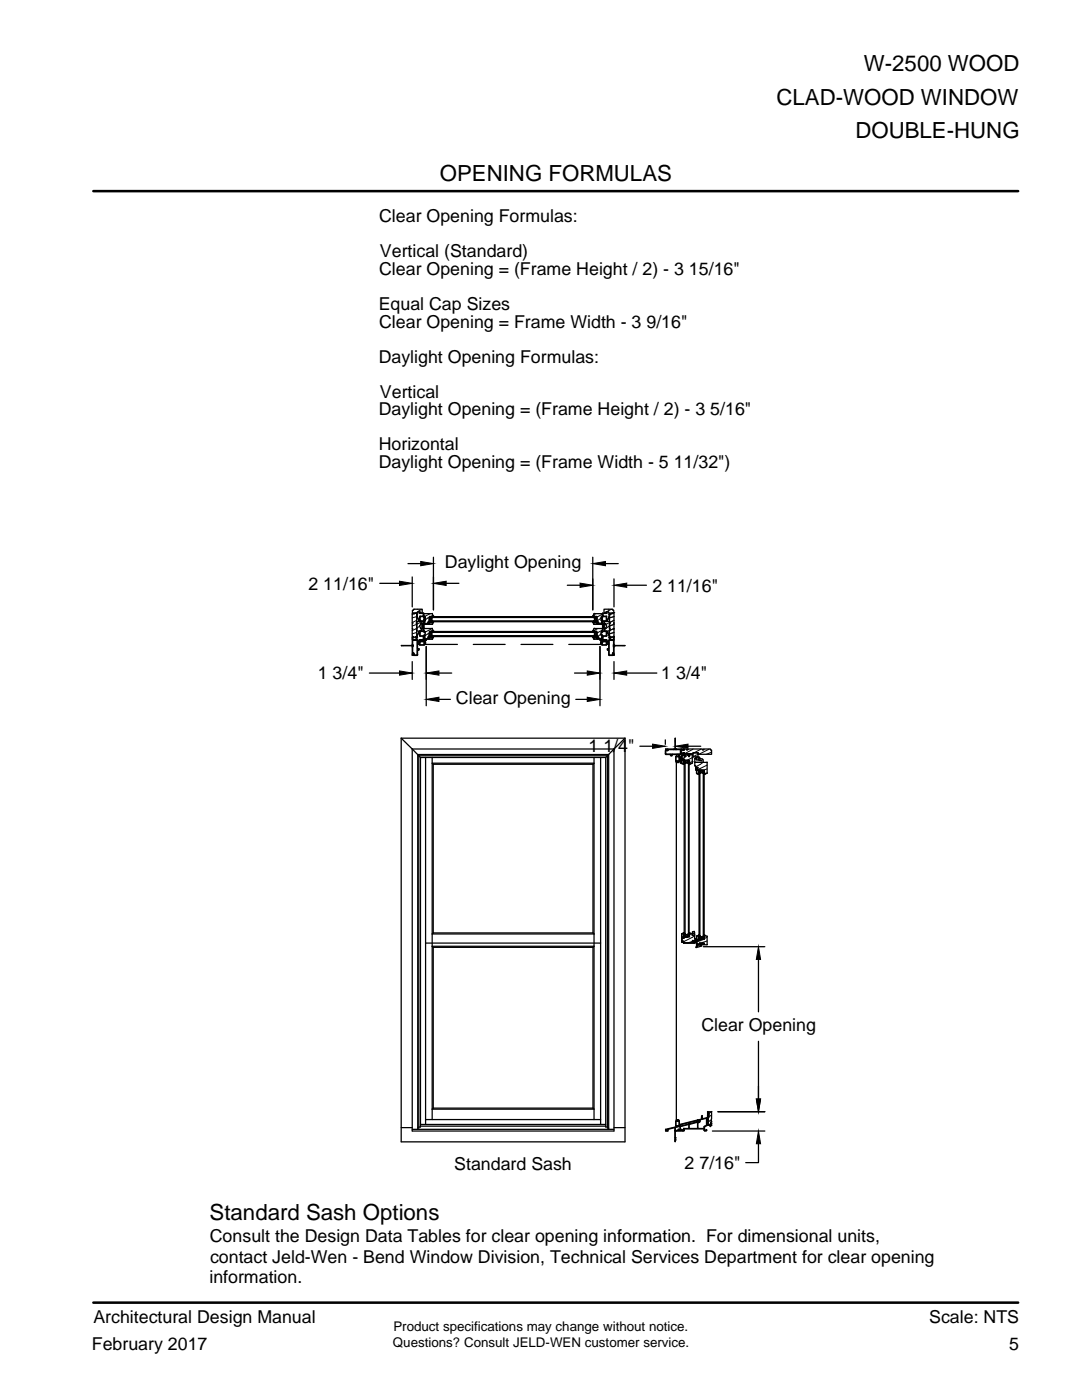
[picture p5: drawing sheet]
<svg xmlns="http://www.w3.org/2000/svg" width="216mm" height="279mm" viewBox="0 0 216 279" stroke-linecap="round" stroke-linejoin="round" font-family="sans-serif">
<g fill="none" stroke="#000" stroke-width=".25">
<path d="M75.8 116.4h3.9M81.4 112.5h2.5M82.3 115.1v6M86.5 111.2v10.5M89 116.4h2.6M113.2 116.8h2.5M118.3 111.2v10.5M120.8 112.5h2.6M122.5 115.5v5.6M125.1 116.8h3.9M73.7 134.3h6M80.5 128.9h1.8"/>
<path d="M82.3 125.7v1.3l.1 .1M82.3 128.9h.1M82.3 128.8h-2.2l.3 .1M82.3 128.6v.2M82.3 128.8h.1M82.3 129.1v1.7v-.2M82.3 127.2v1.4M82.3 132v3.6M82.3 128.6h.1M82.3 129.1h.1M82.3 125.4l.1 .1-.1 .1M82.3 124.2l.1 .2-.1 1.1"/>
<path d="M82.3 130.5h.1M82.3 130.6h.1M82.3 128.9v.2M82.3 129.1l.1 1.2M82.3 127.8v.8M82.3 128.6l.1 .1M82.3 127.6h.1M82.4 127h.1M82.4 127.1h.1M82.4 130.3h.1M82.4 129l-.1 .1M82.4 127.7h.6"/>
<path d="M82.4 130.4h.1M82.4 127.8h.8M82.4 127.1l-.1 .5M82.4 127.1l-.1 .6M82.4 128.7v.3M82.5 130.7h.1M82.5 130.6h.1M82.5 130.5h.1M82.5 130.4v.1M82.5 130.3l.1 .1M82.5 130.4v.3M82.6 130.7h.7"/>
<path d="M82.6 122.4h-.3v-.6h.2v-.2h1.7v.8h-.3v-.3h-.5v.3h-.6M82.6 122.4h-.3v1.9M82.6 122.4l.1 .1 .1-.1M82.8 122.4h.3v1.9M83 127.6l-.6 .1M83 127.1h.1M83 127h.1M83 127.1l.1 .1M83 127.1l.2 .6M83.1 127.2v.4M83.1 127.7h-.1M83.1 125.7v1.3h-.2l.1 .2"/>
<path d="M83.2 124.2l-.1 .2v1.1M83.2 125.4l-.1 .1v.4h1M83.2 124.3v.1M83.2 125.5v.1M83.2 126.9l.1 .4v-.3M83.2 127.7h.1M83.2 127.8h.1M83.2 127.7l.2 .1M83.2 127.8v2.9M83.2 123l.4 .7M83.2 122.6v.4l.4 .9M83.3 122.6v.1"/>
<path d="M83.3 122.7v.3M83.3 127.8v.1M83.3 128.1v.4M83.3 128.7v.7M83.3 129.8v.9M83.4 127.9h.1M83.4 129.4v.1M83.4 128.5h.1M83.4 128.5h.3M83.4 130.7l-.2 .1-.7-.1M83.4 129.5l.1 .2v-.2M83.4 127.9h.4"/>
<path d="M83.4 128h1.3M83.4 128.2h.3M83.4 128h.1M83.4 128.1v.4M83.4 129.8h.1M83.6 128.6h-.2M83.6 126.3l-.4 .7M83.6 126.1l-.5 .9M83.6 129.5v.2l-.2 .1M83.6 128.5v.1M83.6 126.3h.1M83.6 123.7l.1 .2"/>
<path d="M83.6 123.7h.1M83.6 123.7l.1 .1M83.7 122.2v.2h.8M83.7 126.3h.1M83.7 123.9h.1M83.7 126l-.1 .3M83.7 123.6l-.1 .1M83.7 126.1l-.1 .2M83.7 126.2h.1M83.7 123.7h-.1M83.7 123.9l.1 .1M83.7 122.2v.2l.8-.1v.7h.2"/>
<path d="M83.7 128.1h.1M83.7 127.7h1.3M83.7 127.8v.1M83.7 128.1v.6h.9M83.7 128.7h1M83.8 124h.7v.5h-.3M83.8 127h.7M83.8 126h.9M83.8 126.1v.8M83.8 125.9l-.1 1 .1 .1M83.8 122.9l-.1 1M83.9 127.9h.1"/>
<path d="M83.9 124.5l-.2 .5 .2 .4M83.9 125.4l.1 .1M83.9 127.7v.2M84 125.5h.1M84 124.5h.1M84 124.4l-.1 .1M84 127.8h-.1M84.1 124h-1v.3M84.1 124l.1 .1M84.1 125.5l.1 .1M84.2 124.1v.3M84.2 125.6v.2"/>
<path d="M84.2 125.8l-.1 .1M84.2 124.4l-.1 .1M84.2 124.5v.9M84.2 124.5h.1M84.3 124.6l.1 .7zM84.4 124.9h.1M84.4 124.7h.1M84.4 124.8h.1M84.4 125.1h.1M84.4 125.2h.1M84.4 125.3h.1M84.5 127v.7h-.8v.2"/>
<path d="M84.5 122.5v.5h-.7M84.5 125.5v.4M84.5 124.6h-.2v.7M84.5 125.4h-.3M84.5 122.9h.1M84.5 124.2h.1M84.5 125.8l.1 .1M84.5 125.5l1.7-.1 .3 .5M84.5 127.1l.1 .1M84.5 124.9h-.1h.1M84.5 125h-.1h.1M84.5 127v.7h.4"/>
<path d="M84.5 124.8h-.1h.1M84.5 124.7h-.1h.1M84.5 124.6h-.1h.1M84.5 125.1h-.1h.1M84.5 125.3h-.1h.1M84.5 125.2h-.1h.1M84.5 125.4v.5M84.5 127h.2M84.6 123.8h.1M84.6 123.2v.2M84.6 127.3h.1M84.6 123.7v.1"/>
<path d="M84.6 123h.1M84.6 122.5h1.6M84.6 124.3h.1M84.6 125.9h.1M84.6 123.2h.1M84.6 122.4l-.1 .5M84.6 124h.1M84.6 123.4v.2M84.6 123.1h-.8v.8h.8M84.6 126.1h.1M84.6 126.9h-.8M84.6 127.3l.1 .3"/>
<path d="M84.6 127h.1M84.6 124.3v.2M84.6 128.2v.5M84.6 123.7l.1 .2M84.6 126.7l.1 .2M84.6 124.5l.1 .1M84.6 124l-.1 .2M84.6 127l-.1 .1M84.6 123.6v.1M84.7 123l.1 .2M84.7 125.9l.1 .2M84.7 127.4v.1"/>
<path d="M84.7 124.3v.2h1.5M84.7 124h-.2v.6M84.7 127.3h.1M84.7 128.2h.1M84.7 128.1h-.9v.6M84.7 127.4h.1M84.7 123.1l-.1 .1M84.7 126.1l-.1 .1M84.7 128.1h.2M84.7 123.7l-.1 .1M84.7 126.2h.1M84.7 124.2l-.1 .1"/>
<path d="M84.7 123h.1M84.7 126l.1 .1M84.7 123.2v.1l-.1-.1M84.7 123.7v.1M84.7 126.7h.1M84.7 123.2h.1M84.7 123.8h.1M84.7 123.1v.2M84.7 123.7v.2M84.7 126.1v.1M84.7 126.7v.2M84.7 128.1h.1"/>
<path d="M84.7 124.3v.2M84.7 127.3v.2h1.5M84.7 124.2v.2M84.7 127.2v.1M84.7 123.1v.7M84.8 123.9l-.1 .1M84.8 126.8l-.1 .1M84.8 128.1h.1M84.8 123.2v.6l-.1 .2M84.8 126.2v.6M84.8 128.2h-.1v.5M84.8 126.8l-.1 .2"/>
<path d="M84.9 128.2v.4M84.9 128.1v.5v-.4M84.9 128.6h6.4M85 127.7v.1h-1M85 129v11.8M85.3 124.5h-.5M85.3 127.5h-.5M85.4 124.4l-.1 .1M85.5 127.1l.1 .4h.1M85.5 127.1h.1M85.6 124.2v.3l.1-.3-.1 .3M85.6 127.1v.4l.1-.4"/>
<path d="M85.6 124.1l-.2 .1h.1l.1 .3h.1M85.7 123.1h33.3v.1h-33.3zM85.7 126h33.3v.2h-33.3zM85.7 127.1l-.1 .4M85.7 127h.8M85.7 124.1h.8M85.7 123.2h.6M85.7 123.9h.6M85.7 126.2h.6M85.7 126.9h.6M85.7 127v.1M85.7 123.2l.1 .1"/>
<path d="M85.7 126.2v.1M85.7 124.2h.7l-.1 .3M85.7 127.1h.7M85.8 127.1h.6M85.8 127l-.1 .1M85.8 123.7h.1M85.8 123.4v.3l.2 .1M85.8 126.3v.5M85.8 123.4v.4h.2M85.8 126.7l.2 .1M85.8 126.3h.1M85.8 123.7v.2"/>
<path d="M86 123.3l-.2 .1M86 126.2l-.2 .1M86 123.8h.1M86 126.8h.1M86 123.8v.1M86 123.9h.1M86 126.8l.3 .1M86 126.8v.1M86 123.3h.1M86 126.2h.1M86 123.2v.1M86.1 123.3v.3l.1-.3"/>
<path d="M86.1 123.9v-.4l.1 .4M86.1 126.2v.4v-.4M86.1 126.8v-.3l.1 .3M86.1 123.3h-.1M86.1 123.8l.1 .1M86.1 126.8h.1M86.1 123.9h.1M86.2 126.2h-.1M86.2 122.4l.4 .6-.5 .1 .2-.1M86.3 123.2h.1M86.3 123.8h.1M86.3 126.2h-.3"/>
<path d="M86.3 126.8v.1M86.3 123h-.6l-.1 1-.2 .2v.3M86.3 125.9l-.2 .1 .4-.1M86.3 125.9l-.6 .1-.1 1h-.1l-.2 .4M86.3 123.8v.1M86.3 122.9l.1 .1M86.3 125.9h.1M86.3 126.8h.1M86.3 124.5l-1.6 .1M86.3 127.5l-1.6 .1M86.3 126.2h.1M86.3 123h.1"/>
<path d="M86.3 125.9l.1 .1M86.4 124.1h-.7M86.4 127.2l-.1 .3M86.4 124.1l.1 .1M86.4 127.1l.1 .1M86.4 124.2l-.1 .3M86.5 126h.1M86.5 123h.1M86.5 122.9v.1M86.5 125.9v.1M86.5 127l-.2 .5M86.5 124v.2"/>
<path d="M87.6 139.6h2.3M87.6 134.3h2.5M94.4 128.6h6.4M104 128.6h6.3M113.5 128.6h6.3M114.6 134.3h2.6M114.9 139.6h2.3M118.3 127h.7M118.3 124.1h.7M118.3 124v.2l.1-.1M118.3 127v.1M118.3 122.9v.1"/>
<path d="M118.3 125.9v.1M118.3 123h.1M118.3 126h.1M118.3 124.2l.1 .3M118.4 124.2l.2 .4M118.4 127.1l-.1 .1 .3 .4M118.4 124.2h.7l.1 .3M118.4 127.1h.7l.1 .4M118.4 123h-.1M118.4 125.9l-.1 .1M118.4 123h.1M118.5 123h.6l.1 1h.1l.1 .5"/>
<path d="M118.5 125.9l.6 .1 .1 1h.1l.1 .4M118.5 125.9l.2 .1h-.5l.1-.1M118.5 123.2h.5M118.5 123.9h.5M118.5 123.2h.1M118.5 123.8v.1M118.5 126.8l.5 .1M118.5 122.9v.1M118.5 125.9h.1M118.5 124.5h1.6l-.1-.2 .1 .2M118.5 123.3l.2 .3v-.3l-.2-.1 .2 .1M118.5 123.8l.1 .1"/>
<path d="M118.5 126.9h.1M118.6 123.8h-.1M118.6 126.2h.1M118.6 126.8l-.1 .1M118.6 122.5h1.6M118.6 122.4l-.4 .6 .5 .1-.2-.1M118.6 126.2l.1 .4v-.4M118.7 123.5v.4h-.2zM118.7 126.5v.3h-.2zM118.7 123.9h.1M118.7 126.8l-.2 .1M118.8 123.2h.1"/>
<path d="M118.8 126.2h.1M118.8 123.9h.1M118.8 123.2l.2 .2M118.8 126.2l.2 .1M118.8 123.2v.1M118.8 123.3l.2 .1M118.8 123.3h.1M118.8 123.8v.1M118.8 126.9h.1M118.8 123.8h.1M118.8 126.8l.2-.1-.2 .2M119 127v.1"/>
<path d="M119 123.4v.4h-.2l.2-.1zM119 126.3v.4M119 126.7v.1M119 123.3h.1M119 123.7v.2M119 126.3h.1M119 123.9h-33.3v.2h33.3M119 124.2l.1 .3h.2M119 126.9h-33.3v.1h33.3M119 127.1l.1 .4h.2M119 126.2h-.5h.2M119 123.9v.2"/>
<path d="M119 126.9v.1M119 126.7h.1M119 124.1h.1M119 127l.1 .1M119.1 123.2v.1M119.1 126.2v.1M119.1 124l-.7 .1M119.1 127l-.7 .1M119.3 124.1l-.1 .4v-.3M119.3 124.1h-.1M119.3 127.1h-.1v.4l.1-.4M119.3 124.2h.1"/>
<path d="M119.3 127.2h.1M119.4 124.4l.1 .1M119.4 127.4h.1M119.5 124.5h.6M119.5 127.5h.6M119.7 129v11.8M119.8 127.7h1.1M119.8 127.7v.1h1M119.8 128.1l.1 .5M119.8 128.1h.2M119.9 128.1h.2M119.9 123.2v.6"/>
<path d="M119.9 126.2v.6M119.9 128.2h.2v.5h.9M120 123.8l.1 .2M120 126.8l.1 .2M120.1 123.2h.1M120.1 123.8h.1M120.1 123.1v.2M120.1 126.1v.1M120.1 126.7v.2M120.1 128.1h.1M120.1 127.3h.1M120.1 128h1.3"/>
<path d="M120.1 123.1v.8M120.1 124.2v.2M120.1 127.2v.1M120.1 127.3v.1M120.1 124h.1v.6M120.1 127.3v.2h-1.6M120.1 128.2h.1M120.1 128.1h.9v.6M120.1 127h.1M120.1 126h.8M120.1 128.7h.9M120.1 126.7l.2 .2h.6"/>
<path d="M120.1 123.3h.1M120.1 126.2h.1M120.1 123h.1l-.2 .2M120.1 126.8l.1 .1M120.1 123.9l.1 .1M120.1 123.7v.1v-.1M120.1 123.7h.1M120.1 123.2v.1M120.1 124h.1M120.1 123.4v.2M120.1 126.1h.1M120.1 123.1h.9l-.1 .8h-.8v-.2"/>
<path d="M120.1 127.3v.2M120.1 128.2v.5M120.1 124.4v.1M120.1 127.4v.1M120.2 126l-.1 .1M120.2 123.6v.1M120.2 124l.1 .1M120.2 127l.1 .1M120.2 123.7v.1M120.2 125.9l-.2 .2M120.2 125.4h-1.6l-.3 .5M120.2 123.2v.1"/>
<path d="M120.2 124.5l-1.7 .1M120.2 127.5l-1.7 .1M120.2 122.4l.1 .1M120.2 123.2h.1M120.2 122.5l.1 .4M120.2 127v.7h-.4h1.2M120.2 122.4v.6h-.1M120.2 124.9h.2h-.2M120.2 125h.2h-.2M120.2 124.8h.2h-.2M120.2 124.7h.2h-.2M120.2 124.6h.2h-.2"/>
<path d="M120.2 125.1h.2h-.2M120.2 125.3h.2h-.2M120.2 125.2h.2h-.2M120.2 124.9h.2M120.2 124.1v.1M120.2 124.7h.2M120.2 124.8h.2M120.2 125.1h.2M120.2 125.2h.2M120.2 125.3h.2M120.2 123.3v.1M120.3 124.2h-.1"/>
<path d="M120.3 125.8l-.1 .1M120.3 125.5l-.1 .4M120.3 127.1l-.1 .1M120.3 124.6h.2v.7M120.3 125.4h.2M120.3 122.3v.1M120.3 127v.7h.8v.2M120.3 122.5v.5h.6M120.3 125.5v.4M120.4 124.6l.1 .7zM120.5 124.5h.1M120.6 124.5v.9"/>
<path d="M120.6 125.6l.1 .3M120.7 124h.9v.3v-1.9h.4h-.5v-.3h-.6v.3h-.4v-.8h1.8v.2h.2v.6h-.3h.3v1.9M120.7 125.5h.1M120.7 124.5h.1M120.7 125.5l-.1 .1M120.7 124l-.1 .4 .1 .1M120.8 124.4l.1 .1M120.8 127.8h.1M120.8 127.8v.1M120.9 124.5l.2 .5-.2 .4M120.9 127.9l.1 .1M120.9 127.7h.1"/>
<path d="M120.9 125.4l-.1 .1M120.9 127.8v.1M120.9 127.9h.1M120.9 126.1h.1M120.9 126.9h.1M120.9 127.9h.5M121 125.9l.1 .1M121 122.9l.1 .1M121 126.1v.8M121 128.1h.1M121 122.2v.2h-.7M121 123.1v.8"/>
<path d="M121 127.8v.1M121 128.1v.6M121 128.2h.4M121.1 126l.1 .3M121.1 122.2v.2h-.8M121.1 126.9l-.8 .1M121.1 123.9l-.8 .1v.5h.2M121.1 126.2l.1 .1M121.1 123.8v.1M121.1 126h.1M121.1 126.1l.1 .2M121.1 123.7h.1"/>
<path d="M121.1 123.9h.1M121.1 126.1h.1M121.1 123.6l.1 .1M121.2 126.3h.1M121.2 123.7h.1M121.2 123.7l-.1 .2M121.2 126.3l.3 .7M121.2 126.1l.4 .9M121.2 126.3h-.1M121.2 129.5v.2l.2 .1M121.2 128.6h.3l-.1 .9M121.3 128.5v.1"/>
<path d="M121.3 129.5v.2l.1-.2M121.4 129.8h.1M121.4 128l.1 .5h-.5M121.4 128.1l.1 .1M121.5 130.7l.1 .1M121.5 127.9h-.1M121.5 129.8v.9M121.5 128.5h-.1M121.5 122.6h.1M121.5 122.7l.1 .3M121.5 130.7h.1M121.5 127.8v2.9"/>
<path d="M121.5 123l-.3 .7M121.6 127l-.1 .3M121.6 122.6v.4l-.4 .9M121.6 127.7h.1M121.6 127.8h.8M121.6 130.7h.6M121.6 127.8h-.1M121.6 125.7v1.3h.2v.2M121.6 124.5v1v-1M121.6 125.6v.3h-.9M121.6 127.2v.5l-.1 .1M121.6 124.5v1"/>
<path d="M121.6 126.9v.4M121.6 125.4l.2 .1-.2 .1M121.6 124.2l.2 .2-.2 .1M121.6 125.5v.1M121.6 124.3v.1M121.7 127.7h-.1M121.7 127.6h.7M121.8 127.1h.1M121.8 127h.1M121.8 127.1l-.1 .1M121.8 127.1l-.1 .6h.7M121.8 127v.1"/>
<path d="M121.8 127l-.1 .1M122 122.4l.1 .1 .1-.1M122.2 130.4v.3M122.3 130.7h-.1M122.3 130.7h.1M122.3 130.6h.1M122.3 130.5h.1M122.3 130.3h.1M122.3 130.4v.1M122.3 130.3l-.1 .1M122.3 130.4h.1M122.3 130.7l-.7 .1"/>
<path d="M122.4 130.4h-.1M122.4 127v.1M122.4 129v1.3M122.4 127.1h.1M122.4 128.7v.3M122.4 127.8h.1M122.4 127.1l.1 .1M122.4 130.4h.1M122.4 130.4l.1 .1M122.4 130.5h.1M122.4 130.6h.1M122.4 127.2v.4"/>
<path d="M122.4 127.8v.9M122.4 127l.2 .1M122.4 127.1l.1 1.7M122.5 129.1h.1M122.5 130.2l-.1 .1M122.5 128.6h.1M122.5 127.6h-.1M122.5 130.6v.2M122.5 128.9v.2M122.5 127.2v.5M122.5 125.7v1.3h-.2l.1 .2M122.5 128.9h.1"/>
<path d="M122.5 128.8h.1M122.5 129.1l.1 1.6M122.5 132v3.6M122.5 127.7h-.1M122.5 125.4l-.1 .1 .1 .1M122.5 124.2l-.1 .2 .1 1.1M122.6 129.1h.1M122.6 128.9h2.1M122.6 128.8h2.1M122.6 128.6h.1M122.6 128.9h.1M122.6 128.8h.1"/>
<path d="M124.7 128.8v.1M125.1 134.3h6M80.1 147.3h44.6M80.1 147.3l2.2 2.2M80.1 147.3v80.6h44.6v-80.6M82.3 149.5v76.2h40.2v-76.2M82.3 149.5h40.2M82.3 149.5l1.6 1.7M83.9 151.2h37M83.9 151.2v73.7h-.3M84.9 151.2v73.2M86.2 151.2v72.2"/>
<path d="M86.4 152.5l-.2-.2h32.3l-.2 .2M86.4 152.5h31.9M86.4 152.5v33.7M118.3 152.5v33.7M118.5 151.2v72.2M119.8 151.2v73.2M120.9 151.2v73.7h.3M122.5 149.5l-1.6 1.7M124.7 147.3l-2.2 2.2M127.7 148.9h2.5M132.8 149.8v.7l.9 .1M132.8 147.7v.8"/>
<path d="M132.8 149.6h.2M132.8 149.5h1.7M132.9 149.7h.1M132.9 149.7l-.1 .1M133 149.7h.1M133 149.6h.1M133.1 149.7h.1M133.1 149.6h.1M133.2 149.6v.1M133.2 149.7h.1M133.3 149.6v.1M133.3 149.7l-.4 .1"/>
<path d="M133.3 149.6h2.4M133.3 149.6h.1M133.8 150.5v.1M133.8 150.6l.1 .3 .2-.1M134 150.6l-.1 .1 .1 .1M134.1 150.6h.1M134.2 150.6h.7M134.2 150.5l-.1 .1M134.5 149.6h.1M134.5 149.5h.1M134.5 149.5l.2 .1M134.7 149.5h.1"/>
<path d="M134.7 148.1v-.8v2.2M134.7 148.1v1.4M134.8 151v.9M134.9 151v.9h.5M134.9 151.9h.5v.2h-.4M134.9 151.9h.1M134.9 151h.6M134.9 150.6h.1M135 152.1h.1M135 152.1h.4M135 152.2h.4M135 150.6v.2"/>
<path d="M135 152.1v71.4M135 149.6h.1M135 149.5h.1M135 150.8h.1M135 150.6v.4M135 150.6h.5M135.1 150.6h-.1M135.1 150.5l-.1 .1M135.3 150.5l.1 .5M135.4 151.9v.2M135.5 152h.1M135.5 151l-.1 1"/>
<path d="M135.5 151h.1M135.5 150.5l.1 .1M135.6 150.6v1.4M135.6 151.1l.1 .1M135.6 151l.2 .1M135.7 151.2h.1M135.7 150.5l-.1 .5M135.7 149.6h.1M135.7 151.2l.1 1.1M135.8 152.3h.1M135.8 149.6l-.1 .9h-2.8v-.7M135.8 151.1l.1 .1"/>
<path d="M135.8 150.3h.1M135.8 150.5h.1M135.8 151.2v1.1M135.9 149.6h.5M135.9 150.4h.5M135.9 150.4l-.2 .2M135.9 149.5l-.1 .8M135.9 150.4h-.1M135.9 149.6v.6M135.9 150.2l.1 .1M136 149.6h.4M136 149.6h-.1"/>
<path d="M136 152.3l.5 .3M136 149.5h.1M136.1 150.7h.1M136.1 150.8v.6M136.1 150.7l-.1 1.6M136.1 151.6v.1l.4 .1-.1 .6M136.1 151.5l.5 .1v.1l1 .1-.1 .4h.1v.2v-.2h-.1v.4M136.1 151.4h.1M136.2 150.8h-.1M136.2 150.7h-.1v1.6M136.2 150.8h.2M136.2 150.7h.1"/>
<path d="M136.3 150.7h.1M136.3 151.5h.1M136.4 149.5h.1M136.4 151.8h.1M136.4 150.6h.2v.4h.2v-.4h.6v.4h.2v-.4h.5M136.4 149.5l-1.7 .1M136.4 150.6l-.1 .2M136.4 149.5l.1 .1zM136.4 150.2l-.5 .1M136.4 151.6h-.3M136.4 151.6l-.3 .1 .4 .1M136.4 150.2l.1 .1"/>
<path d="M136.5 151.5v.1M136.5 151.8v.7l-.5-.1M136.5 150.3l-.1 .1M136.5 149.6h.1M136.5 150.2h.1M136.6 151.8h-.1M136.7 151.8h.1M136.7 152.3h.1M136.7 151.8h-.2v35.1M136.7 151.8v35.1M136.7 152.1v.1M136.7 152.3v.1"/>
<path d="M136.7 152.2h.3l-.3 .1M136.8 152.2h-.1M136.8 151.8l-.1 .3M136.8 151.8h.4M136.8 151.8h.1M137.2 151.8h-.4v.3M137.2 150.5h.6a.29 .29 0 0 1-.3 .2 .29 .29 0 0 1-.3-.2zM137.2 151.8l.1 .3-.1-.3M137.2 151.8h.1M137.3 148.9h2.5M137.3 152.1h.1M137.3 152.2v.1"/>
<path d="M137.3 152.3h.1M137.3 152l.1 .1M137.3 152.3l.1 .1M137.4 152.1h.1M137.4 151.8h.1v35.1h-.1zM137.4 152.3h.1M137.4 152.2h-.5l.4 .1M137.4 151.8h-.2M137.4 150.8v.1M137.4 150.7l.2-.1-.1 .1M137.4 150.8h.1M137.4 150.6h.1"/>
<path d="M137.5 150.7v.1M137.5 150.7h.1M137.5 150.9l-.1 .1M137.5 150.8v.1M137.6 150.6h.1M137.7 152.3l-.2 .2M138.1 152.3l-.6 .3M138.1 150.6h.1M138.1 150.7l.1 1.6M138.3 150.2h1v.8h-.9zM138.6 152.2v.6M138.6 152.8l.1 .1"/>
<path d="M138.7 152.9h.1M138.7 152.1v.1M138.7 151.4h.1M138.7 151.4l-.1 .7h2.5M138.7 151.4h.3M138.7 152.8l.1 .3 .4 .1M138.8 151.1l-.1 .3M138.9 153.2h.3l.1 .1h-.4M138.9 153.4v.3M138.9 153.1v.5v-.4h.3l-.2 .1 .2-.1M138.9 153.6h.1M138.9 153.7h.1"/>
<path d="M138.9 153.6l.1 .1v.6M138.9 153.3v.1M138.9 153.6l1.6 .1v.9l.1-.1M139 153.7v.6l.4 .2M139 154.4l.4 .1M139 153.7h.4zM139.1 151.1h-.2M139.1 151.1l-.1 .6h.4l.1-.3M139.2 151h.1M139.2 153.1v.1M139.3 151.1l.2 .1v.2M139.4 154.5l.1 .1"/>
<path d="M139.4 154.5h.1M139.4 153.6v.9M139.4 153.7v.8M139.4 154.4v.1M139.5 153.8l-.1 .7M139.5 151.1h.1M139.5 153.8v.8M139.5 151.7l.5 .1zM139.5 151.4h.1M139.5 151.1l.1 .3M139.6 151.4h.1M139.6 151.4h-.1"/>
<path d="M139.7 153.8v.5M139.7 153.8h.1M139.7 151.4l.5 .1M139.7 154.1h.1M139.7 154.2h.3h-.3v.1M139.7 154.3h.1M139.7 154.1v.1M139.7 154v.1M139.8 153.8l-.1 .3M139.8 153.8h.4M139.8 153.8h.1M140 151.8h.1"/>
<path d="M140.1 151.5l.2 .2v.4M140.2 153.8l.1 .3M140.2 153.8h-.4l-.1 .3M140.2 153.8h.1M140.3 154.1v.2v-.1M140.3 154.2h-.3h.3v.1M140.3 154.1h.1M140.3 154v.1M140.3 154.1v.1M140.3 153.8h.2v33.6h-.2zM140.3 153.8l.1 .5M140.4 153.8h-.2"/>
<path d="M140.4 154.1h.1M140.4 154.3h.1M140.4 149.6v-.1h1.4v.2h.2v.8h-2.7v-.3h-1v.2h-1.8v-.2h-.1M140.5 149.6l-3.3-.1v.1h-.2v-.1h-.5v.2l-.1-.1M140.6 154.5h.1M140.6 154.4l-.1 .1M140.6 154.4h.1M140.6 154.3v.1M141.1 152.1v.1M141.1 152.2v2.1M141.1 154.3l-.5 .2M141.1 154.2v.1"/>
<path d="M84.9 188.2h34.9M86.4 186.2l-.2 .2h32.3l-.2-.2M86.4 186.2h31.9M86.4 189.1l-.2-.3h32.3l-.2 .3M86.4 189.1h31.9M86.4 189.1v32M118.3 189.1v32M136 188h.1M136 186.4v1.6M136.1 188h.3v.2M136.1 187.8h.1M136.1 187.8l.3 .1-.1-.1-.1 .1"/>
<path d="M136.1 187.1l.3 .1M136.1 187v.1M136.2 188h.1M136.3 188h.1M136.4 188.1h.1M136.4 187.9h-.2M136.4 186.3h.1M136.4 186.9h.1M136.4 188.2h2.1M136.4 187l-.3 .1h.3M136.4 186.9l-.3 .1M136.4 186.2l.1 .7"/>
<path d="M136.5 187.1v.1M136.5 186.3h-.4M136.5 186.9h-.1M136.5 186.2v.7M136.5 186.9h.1M136.5 186.9h.2M136.5 186.1l-.4 .3v1.6h.1M136.7 186.4h.1M136.7 186.5v.1M136.7 186.6l.1 .3M136.7 186.4l.3 .1h-.3M136.7 186.5h.1"/>
<path d="M136.8 186.6h.1M136.8 186.6v.3h.4l.1-.3-.1 .3M136.8 186.9h.4M136.8 186.8v.1M136.8 186.9h-.1M137.2 186.9h.2M137.2 186.8v.1M137.3 186.6h.1M137.3 186.4l-.4 .2 .4-.1M137.3 186.4v.1M137.4 186.4h.1M137.4 186.6h-.1"/>
<path d="M137.4 186.4h-.1M137.4 186.6h.1M137.4 186.5h.1M137.5 186.1v.5h.1v-.2M137.5 186.1v.1M137.5 186.2l.1 .2M137.5 186.2l.6 .2M137.6 186.4v.2h-.1l.1 .4-1 .1v.1l-.5 .1v.5M137.6 186.3h.1M138.1 186.4v.2h.5M138.1 186.4h.1M138.2 186l-.1 .6h.5"/>
<path d="M138.2 186.1v.1M138.2 187.8l.3 .1M138.2 186.2l.4 .2M138.2 187.7h.1M138.3 187.7l.3 .1-.4-.1-.1 .1 .4 .2M138.3 187.8h.1M138.3 187.7h.1M138.4 187.8v.1M138.5 188.1h.1M138.5 188h.1M138.5 188v.1M138.5 187.7v.1"/>
<path d="M138.5 187.9v.1M138.5 187.9h-.1l.1 .2M138.5 185.9l.1 .7M138.6 188l-.1 .2h-2.1M138.6 186.4h.1M138.6 186.2h.1M138.6 185.9h-.4M138.6 186.6v.1M138.6 187.7h.1M138.6 186.7l.1 .7M138.6 187.7h.1a.22 .22 0 0 1 .1 .2 .22 .22 0 0 1-.2 .2zM138.6 187.7h.2v.4l-.2 .1z"/>
<path d="M138.6 186.5h.1M138.6 187.4h.1M138.7 187.6l-.1 .1M138.7 187.3l.1 .1M138.8 187.4v.2M138.8 187.6l-.1 .1M139 186.9v1.9M139 186.8h.1M139 188.8h.1M139.1 188.5h.2M139.1 187.8l-.1 .6M139.1 188.4h.1"/>
<path d="M139.1 187.5l-.1 .1h.4l-.1 .1 .1-.2M139.1 188.4v.4v-.3h.1M139.1 188.9l-.2 .1v.1M139.1 188.5h.1M139.2 188.7l-.1 .2M139.2 188.4v.1M139.3 188.4h.1M139.3 188.4h-.1M139.3 188.5l.1 .1M139.4 186.7l-.4 .2v1.9M139.4 186.6l-.4 .2M139.4 186.7h.1"/>
<path d="M139.4 187.4h.1M139.4 187.5h-.3l.3 .1M139.4 186.7v.7M139.4 188.6l-.2 .1M139.4 186.7l.1 .6M139.5 187.3v.1M139.5 187.3l-.4 .2M139.5 187.4v-33.6h.2v33.6M139.5 186.6v.8h.2M139.5 186.6l-.1 .1M139.6 188.3h.1M139.6 188.5h.1"/>
<path d="M139.6 188.5l-.2 .1M139.7 188.5v.1M139.7 188.2v.4M139.7 188.5h.1M139.7 188.2h.1M139.7 187.4h.5M139.7 188.6h.1M139.7 187.1h.1M139.7 187v.1M139.7 186.8h.1M139.7 187h.3h-.3v-.1v.5M139.7 188.6l.3 .1-.1 .1"/>
<path d="M139.7 188.3h.1M139.8 188.3h-.1M139.8 187.3l-.1-.2 .1 .2h.4M139.8 187.3h.1M139.9 188.8l-1 .3M140 188.2v.3l-.3 .1v-.4h-.1v.4h-.2M140.2 188.2l.1 .4h.1v-.4h.1v.4l.6-.1M140.2 187.3l.2 .1M140.2 188.2h-.2M140.2 187.3h.1M140.3 186.9v.1h-.3h.3M140.3 187.1l-.1 .2z"/>
<path d="M140.3 187h.1M140.3 187v-.1v.2M140.3 186.9v.5M140.3 188.9h12.3M140.4 186.8h.1M140.4 186.8h-.1M140.4 187v.1M140.5 186.7l.1 .1M140.5 186.6v.4l.1-.2M140.5 186.6v.1M140.6 186.8l-.1 .7h-1l-.1 .2h-.3M140.6 186.6l.5 .3"/>
<path d="M140.6 186.7v.1M140.6 186.6l-.1 .1M141.1 186.9v1.6M141.1 186.8v.1M151.3 191.5v10.4M151.3 207.8v11.5M80.1 225h2.2M82.3 225.4h40.2M83.4 225.4v-74.8h38.1v74.8M83.4 225.1h.2v-74.3h37.6v74.3h.3M83.9 224.4h37M83.9 224.7h37"/>
<path d="M84.9 223.4h34.9M86.4 221.1l-.2 .3h32.3l-.2-.3M86.4 221.1h31.9M122.5 225h2.2M132.8 225.5h.1M132.8 225.6h.1M132.9 225.6l-.1 .1h.5M133 225.6h.1M133 225.5h.1M133 225.6h.2M133 225.5h.2M133.2 225.5v.1"/>
<path d="M133.3 225.4v.3M133.4 225.3l-.1 .1M134.6 225l-1.3 .4M134.6 225l.1 .1M134.7 227.5h.1M134.7 227.1h.1M134.7 225.1v.5M134.7 225.7v1.4M134.7 227.5v.3M134.7 225.6v.1M134.7 227.1v.4M134.7 225.6h.1"/>
<path d="M134.7 225.7h.1M134.7 225.7v2.1M134.7 225.6l.3 .1M134.8 225.6v.1M134.8 225.5v.1M134.8 225.6h1.1M134.8 223.8v.9M134.9 224.7h.6l-2.7 .7M134.9 223.8h.1M134.9 224.7h.1M134.9 223.8h.5M134.9 223.8v.8"/>
<path d="M134.9 224.7h.6M135 223.5h.1M135 223.6h.4v.1h-.5M135 223.5h.4M135 225.7h.1M135 225.7h.9M135 225.6h.1M135.3 225.5l.5 .1M135.4 225.3l-.1 .2M135.4 223.7l.1 .9M135.4 223.5v.3M135.5 223.7h.1"/>
<path d="M135.5 224.8l-.7 .2-.1 .6M135.5 224.7h.1M135.6 223.7l-.1 1 .1-.1M135.7 224.4l-.1 .2M135.7 224.5v.9h-.4M135.7 224.6l-.2 .2M135.8 224.8v.7M135.8 225.5h.1M135.8 224.7h.1M135.8 225.4v.1M135.8 224.8h.1M135.9 225.5l.1-.1 .1 .1"/>
<path d="M135.9 225.6h.1M135.9 225.6l.1-.1v.1M136 225.6l-.1 .1M136 225.6l.2 .1M136.1 225.6h.1M136.1 225.7h.3M136.4 225.2v.4h-.2M136.4 225.6h.1M136.4 225.2h1M136.5 225.2h-.1M136.6 225.6l-.2 .1M137.4 224.3l-1.6 .4v-.2h-.1"/>
<path d="M137.4 224.1v.2M137.4 224.4l-1.6 .4M137.5 224.4h.1M137.5 224.3h-.1M137.5 224.5v.6M137.5 224.4v.8M137.5 224.1v.2M137.5 225.2h1.6M137.5 224.3h.1M137.5 225.1l.1 .1M137.6 224.4h-.1M137.6 224.1h-.1"/>
<path d="M138.9 223.9l-1.4 .4M138.9 224l-1.4 .4M138.9 223.9h.1M139 223.7v.1M139.1 223.9l-.1 .1M139.1 223.9h.1M139.1 223.8l-.1-.1-.1 .2M139.1 223.7l.1 .1M139.1 223.9h-.1M139.1 223.8h.1M139.1 223.6l-3.4 .9M139.2 223.7h.1"/>
<path d="M139.2 223.9h.1M139.2 224v1.1M139.2 223.5l-3.6 .9M139.2 223.5h.1M139.2 223.6h.1M139.3 223.6l.1 .1M139.3 225.1v.1M139.3 223.6h.1M139.3 223.7h.1M139.3 223.6h.2l.1 .2h-.4M139.3 223.9h.1M139.3 223.7l.1 .1"/>
<path d="M139.3 225.2h1.2M139.3 223.8l.1-.1v.1M139.4 223.8l-.1 .1M139.5 223.6l.1 .3h-.3M139.5 223.6v.1M139.7 223.5a.47 .47 0 0 1-.5 .6v1.1M140 223.3h.1M140 222.7v.7l-.8 .2M140 222.7h.2M140.1 222.7l.1 .5M140.5 224.9v.2M140.5 225.3v.3"/>
<path d="M140.5 225.6l.1 .1M140.5 225.3h-4v.3M140.6 224.8l-.1 .1M140.6 225.6h.1M140.6 225.7h.3M140.6 224.8v.1M140.9 225.5l-.3 .1M140.9 225.6h.1M141 223.2v1.4l-.5 .2M141 225.5h-.1M141 225.5l-.1 .2M141 223.2l-1.3 .3"/>
<path d="M141 224.6h.1M141.1 223.2v1.3M141.1 223.2l.1-.1v1.4M141.1 224.5h.1M141.1 223.1v.1M141.1 223.1l-.9 .2M141.2 222.2h.2v.3h-.2v.4M141.2 221.9v.1M141.2 224.6h.4M141.2 224.6l-.6 .3v.7M141.2 224.5h-.1M141.2 223.1h.1"/>
<path d="M141.2 224.6h.1M141.2 224.4h.1M141.2 222.9l-.1 .1M141.2 221.9h.8v2M141.2 222l.2 .1M141.2 222h.1M141.2 221.8h.1M141.3 222.7v1.8M141.3 222.6h.1M141.3 224.5h.3M141.3 224.4v.1M141.3 224.5h.1"/>
<path d="M141.3 222.6v.1M141.3 222.1l-.1 .1M141.4 222.1h-.1M141.4 222l.1 .1M141.4 222.1l.1 .1M141.4 222.2v.3M141.5 222.5l-.1 .1zM141.7 224.6h.1M141.7 224.4v.1M141.7 224.5h.1M141.7 224.6v.2h.1M141.7 224.4l.1 .4"/>
<path d="M141.7 224.4h.1M141.8 224.4h.1M141.8 224.4h-.1M141.8 224.2h.2M141.8 224.6h.2M141.8 224.1v.1M141.8 224.6h.1M142 223.9h-.2v.3M142 224.2v.4M142 221.8h.1M142 224.2h.1M142 223.9h.1"/>
<path d="M142 224.6h.1M142.2 225.7h10.4M143.3 221.9h9.3M151.3 228.3v3.7h-2.5"/>
<circle cx="84.8" cy="128.5" r=".11"/>
<circle cx="84.8" cy="128.5" r=".06"/>
<circle cx="120" cy="128.5" r=".11"/>
<circle cx="120" cy="128.5" r=".06"/>
<circle cx="135.1" cy="152" r=".11"/>
<circle cx="135.1" cy="152" r=".06"/>
<circle cx="135.1" cy="223.6" r=".11"/>
<circle cx="135.1" cy="223.6" r=".06"/>
</g>
<g fill="#000" stroke="#000" stroke-width=".2">
<path d="M79.7 116l2.6 .4-2.6 .4zM83.9 112.1l2.6 .4-2.6 .4zM86.5 116.4l2.5-.4v.8zM115.7 116.4l2.6 .4-2.6 .4zM118.3 112.5l2.5-.4v.8zM122.5 116.8l2.6-.4v.8zM79.7 133.9l2.6 .4-2.6 .4zM85 139.6l2.6-.5v.9zM85 134.3l2.6-.4v.8zM117.2 139.1l2.5 .5-2.5 .4zM117.2 133.9l2.5 .4-2.5 .4zM122.5 134.3l2.6-.4v.8z"/>
<path d="M130.2 148.5l2.6 .4-2.6 .5zM134.7 148.9l2.6-.4v.9zM151.3 188.9l.5 2.6h-.9zM150.9 219.3h.9l-.5 2.6zM151.3 225.7l.5 2.6h-.9z"/>
</g>
<g fill="none" stroke="#000" stroke-width=".2">
<path d="M82.7 121.6l-.2 .1M82.8 122.4l-.5 .3M82.9 127.1l-.6 .3M83.1 127h-.1M83.1 123.8l-.8 .4M83.1 126.2l-.8 .3M83.1 123l-.8 .3M83.7 124.9l-1.4 1M84.2 124.1l-1.9 .8M84.2 125.7l-.5 .2M84.2 121.6l-1.4 .8M84.7 125.4h.1"/>
<path d="M84.7 125.4l-.2 .1M85.4 124.2l-.5 .3M85.6 126.4l-1.1 .7M85.6 123.2l-.8 .5M85.9 122.5l-1.1 .5M86.2 125.4l-1.4 .8M86.4 122.9v.1M118.9 122.5l-.5 .2M119.3 125.4h.1M119.3 125.4l-1 .5M119.9 123.4h.1M119.9 126.5h.1"/>
<path d="M119.9 123.4l-.7 .5M119.9 126.5l-.6 .5M120.1 127.4l-.2 .1M120.2 124.2l-.6 .3M120.2 122.6l-1.1 .5M120.2 125.7l-1.1 .6M120.7 125.5l-.1 .1M120.9 122.3h.1M120.9 122.3l-.3 .1M122.1 121.6l-1 .5M122.3 127.1l-.6 .3M122.5 122.3h.1"/>
<path d="M122.5 125.4l-1 .5M122.5 123.8l-1.6 .8M122.5 124.6l-1 .4-.6 .4M122.5 122.3l-.9 .4M122.5 125.4l-.9 .5M122.5 123.8l-.9 .4M122.5 124.6l-.9 .3M122.5 127h-.1M122.5 125.4h.1M122.5 123.8h.1M122.5 126.2l-.9 .3M122.5 124.6h.1"/>
<path d="M122.5 123l-.9 .3M136.4 149.7l-.5 .2M136.7 149.5l-.2 .1M137.4 150.7l-1.3 .7M138.1 151.2h.1M138.1 152h.1M138.1 151.2l-.9 .5M138.1 152l-.5 .2M138.3 150.4h-.1M138.3 149.5l-1.7 .9M138.7 152.1l-.1 .1M139.3 150.6l-1 .4"/>
<path d="M139.9 149.5l-1.6 .8M140.3 152.1l-1.5 .9M140.3 153.7h.1M141.1 154.3l-.5 .3M141.1 152.7l-2.2 .9M141.1 153.5l-.8 .2M141.5 149.5l-2.1 1M142 150.1l-1.1 .4M136.2 187.2l-.1 .1M136.6 187.1h.1M138 186.4l-.4 .1M138.2 187.8l-.9 .4"/>
<path d="M138.6 186.7l-2.2 1.2M138.8 187.6l-.4 .1M140 188.3l-.3 .2M140.1 187.5l-1 .5M141.1 187.8l-.9 .4M141.1 187l-.6 .3M141.3 223h.1M141.3 223.8h.1M141.9 224.2l-.4 .3M141.9 223.5l-.6 .3M142 222.5l-.7 .5M142 221.9l-.6 .3"/>
</g>
<path d="M18.6 38.1h184.6M18.6 260h184.6" fill="none" stroke="#000" stroke-width=".51"/>
<g font-size="4.4">
<text x="172.4" y="14.1">W-2500 WOOD</text>
<text x="154.9" y="20.9">CLAD-WOOD WINDOW</text>
<text x="170.7" y="27.6">DOUBLE-HUNG</text>
<text x="87.8" y="36">OPENING FORMULAS</text>
<text x="41.8" y="243.4">Standard Sash Options</text>
</g>
<g font-size="3.5">
<text x="75.6" y="44.4">Clear Opening Formulas:</text>
<text x="75.8" y="51.4">Vertical (Standard)</text>
<text x="75.6" y="54.9">Clear Opening = (Frame Height / 2) - 3 15/16&quot;</text>
<text x="75.6" y="61.9">Equal Cap Sizes</text>
<text x="75.6" y="65.4">Clear Opening = Frame Width - 3 9/16&quot;</text>
<text x="75.6" y="72.4">Daylight Opening Formulas:</text>
<text x="75.6" y="82.8">Daylight Opening = (Frame Height / 2) - 3 5/16&quot;</text>
<text x="75.8" y="79.3">Vertical</text>
<text x="75.6" y="89.8">Horizontal</text>
<text x="75.6" y="93.3">Daylight Opening = (Frame Width - 5 11/32&quot;)</text>
<text x="88.8" y="113.4">Daylight Opening</text>
<text x="61.6" y="117.7">2 11/16&quot;</text>
<text x="130.2" y="118.1">2 11/16&quot;</text>
<text x="63.4" y="135.6">1 3/4&quot;</text>
<text x="132" y="135.6">1 3/4&quot;</text>
<text x="91" y="140.5">Clear Opening</text>
<text x="117.4" y="150.2">1 1/4&quot;</text>
<text x="140" y="205.7">Clear Opening</text>
<text x="90.6" y="233.5">Standard Sash</text>
<text x="136.6" y="233.3">2 7/16&quot;</text>
<text x="41.9" y="247.8">Consult the Design Data Tables for clear opening information. For dimensional units,</text>
<text x="41.9" y="252">contact Jeld-Wen - Bend Window Division, Technical Services Department for clear opening</text>
<text x="41.8" y="256.1">information.</text>
<text x="185.4" y="264">Scale: NTS</text>
<text x="18.3" y="269.3">February 2017</text>
<text x="18.6" y="264">Architectural Design Manual</text>
<text x="201.3" y="269.3">5</text>
</g>
<g font-size="2.7">
<text x="78.4" y="268.9">Questions? Consult JELD-WEN customer service.</text>
<text x="78.5" y="265.7">Product specifications may change without notice.</text>
</g>
</svg>
